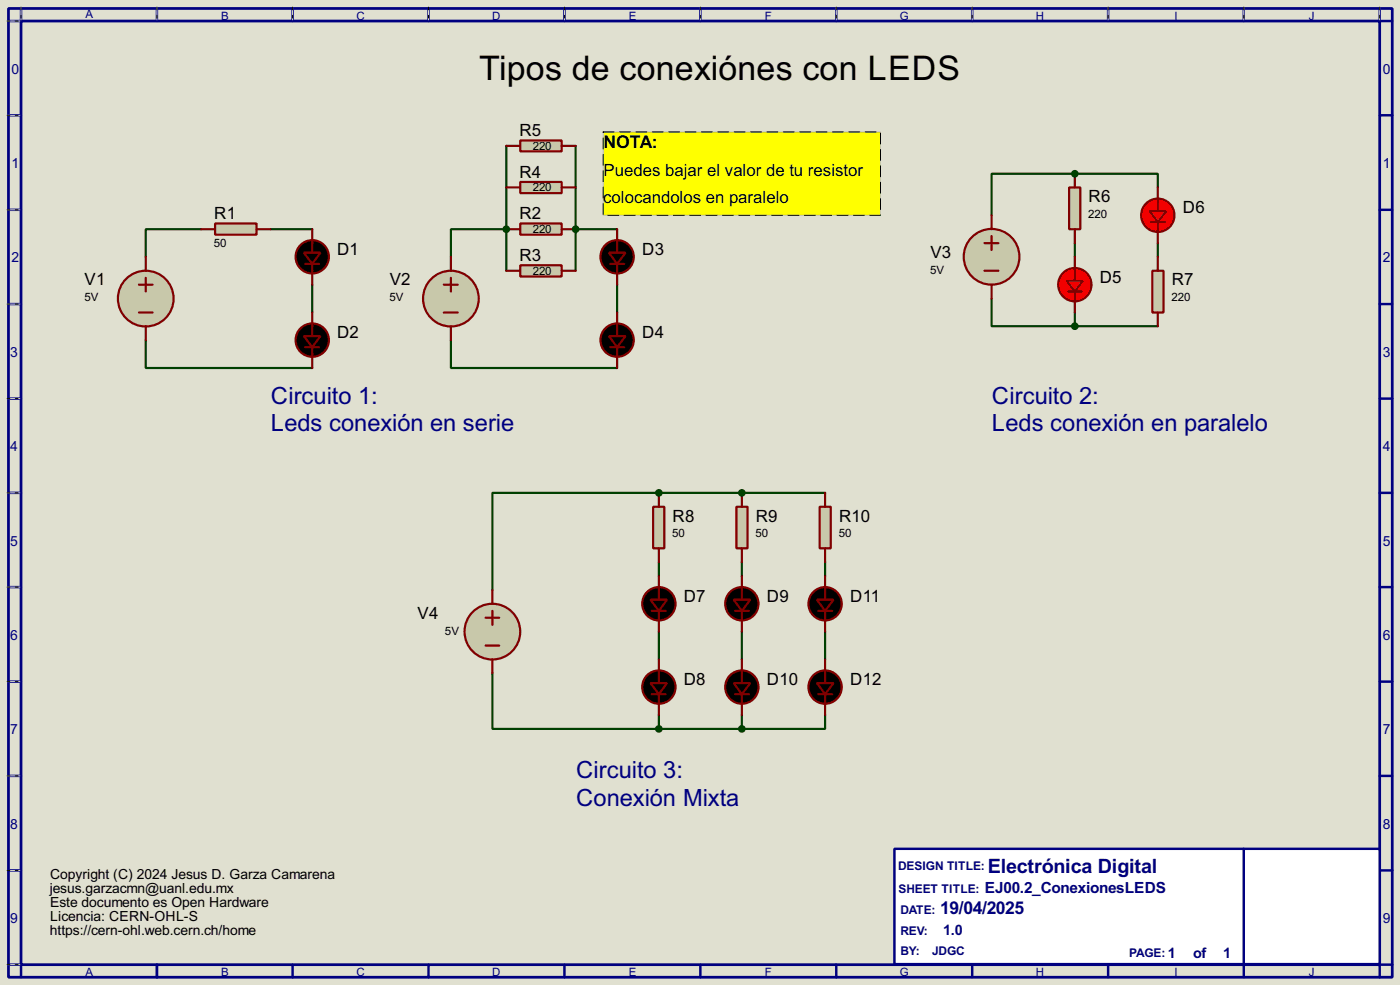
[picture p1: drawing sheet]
<svg xmlns="http://www.w3.org/2000/svg" width="256mm" height="180mm" viewBox="0 0 256 180" stroke-linecap="round" stroke-linejoin="round" font-family="sans-serif">
<path d="M0 0h256.5v180.3h-256.5z" fill="#e0e0d0"/>
<path d="M1.6 1.6h253.5v177.3h-253.5zM3.9 3.9h248.9v172.7h-248.9z" fill="none" stroke="#000080" stroke-width=".5"/>
<g fill="none" stroke="#000080" stroke-width=".45">
<path d="M3.9 1.6v2.3h-2.3M28.8 1.6v2.3M53.6 1.6v2.3M78.5 1.6v2.3M103.4 1.6v2.3M128.3 1.6v2.3M153.2 1.6v2.3M178.1 1.6v2.3M203 1.6v2.3M227.9 1.6v2.3M252.8 1.6v2.3h2.3M1.6 21.1h2.3"/>
<path d="M1.6 38.4h2.3M252.8 21.1h2.3M252.8 38.4h2.3M1.6 55.7h2.3M252.8 55.7h2.3M1.6 73h2.3M252.8 73h2.3M1.6 90.2h2.3M252.8 90.2h2.3M1.6 107.5h2.3M252.8 107.5h2.3M1.6 124.8h2.3"/>
<path d="M252.8 124.8h2.3M1.6 142h2.3M1.6 159.3h2.3M252.8 142h2.3M252.8 159.3h2.3M1.6 176.6h2.3v2.3M28.8 176.6v2.3M53.6 176.6v2.3M78.5 176.6v2.3M103.4 176.6v2.3M128.3 176.6v2.3M153.2 176.6v2.3"/>
<path d="M178.1 176.6v2.3M203 176.6v2.3M227.9 176.6v2.3M255.1 176.6h-2.3v2.3"/>
</g>
<g fill="none" stroke="#e0e0d0" stroke-width=".18">
<path d="M1.3 3.9h2.3M3.9 1.3v2.3M28.8 1.3v2.3M53.6 1.3v2.3M78.5 1.3v2.3M103.4 1.3v2.3M128.3 1.3v2.3M153.2 1.3v2.3M178.1 1.3v2.3M203 1.3v2.3M227.9 1.3v2.3M252.8 1.3v2.3"/>
<path d="M1.3 21.1h2.3M1.3 38.4h2.3M1.3 55.7h2.3M1.3 73h2.3M1.3 90.2h2.3M1.3 107.5h2.3M1.3 124.8h2.3M1.3 142h2.3M1.3 159.3h2.3M1.3 176.6h2.3"/>
</g>
<g fill="none" stroke="#000" stroke-width=".18" stroke-dasharray=".5 1">
<path d="M1.3 3.9h2.3M3.9 1.3v2.3M28.8 1.3v2.3M53.6 1.3v2.3M78.5 1.3v2.3M103.4 1.3v2.3M128.3 1.3v2.3M153.2 1.3v2.3M178.1 1.3v2.3M203 1.3v2.3M227.9 1.3v2.3M252.8 1.3v2.3"/>
<path d="M1.3 21.1h2.3M1.3 38.4h2.3M1.3 55.7h2.3M1.3 73h2.3M1.3 90.2h2.3M1.3 107.5h2.3M1.3 124.8h2.3M1.3 142h2.3M1.3 159.3h2.3M1.3 176.6h2.3"/>
</g>
<path d="M163.9 155.4h88.9v21.1h-88.9z" fill="#fff" stroke="#000080" stroke-width=".45"/>
<path d="M227.9 155.4v21.1" fill="none" stroke="#000080" stroke-width=".45"/>
<path d="M196.9 31.8h-15.2v7.6M36.9 42h-10.2v5M49.6 42h7.6M57.2 52.1v5.1M181.7 54.7v5h15.2M196.9 44.5v2.5M196.9 57.2v2.5M196.9 59.7h15.2M212.1 44.5v2.5M26.7 62.3v5.1h30.5" fill="none" stroke="#004000" stroke-width=".4"/>
<circle cx="196.9" cy="31.8" r=".2" fill="#004000"/>
<path d="M196.9 31.8h15.2v2.5M120.7 90.2h-30.5v17.8M120.7 115.6v5.1" fill="none" stroke="#004000" stroke-width=".4"/>
<circle cx="120.7" cy="90.2" r=".2" fill="#004000"/>
<path d="M120.7 90.2h15.2" fill="none" stroke="#004000" stroke-width=".4"/>
<circle cx="135.9" cy="90.2" r=".2" fill="#004000"/>
<path d="M105.5 42h7.6M113.1 52.1v5.1M82.6 62.3v5.1h30.5M135.9 90.2h15.3" fill="none" stroke="#004000" stroke-width=".4"/>
<circle cx="105.5" cy="42" r=".2" fill="#004000"/>
<path d="M92.8 42h-10.2v5" fill="none" stroke="#004000" stroke-width=".4"/>
<circle cx="92.8" cy="42" r=".2" fill="#004000"/>
<path d="M92.8 26.7v22.9M105.5 26.7v22.9M120.7 102.9v2.6M135.9 102.9v2.6M135.9 115.6v5.1M151.2 102.9v2.6M151.2 115.6v5.1M90.2 123.2v10.2h30.5M120.7 130.9v2.5M120.7 133.4h15.2M135.9 130.9v2.5M151.2 130.9v2.5h-15.3" fill="none" stroke="#004000" stroke-width=".4"/>
<circle cx="26.7" cy="54.7" r="5.1" fill="#c8c8aa" stroke="#800000" stroke-width=".4"/>
<path d="M25.5 52.1h2.5M25.5 57.2h2.5M26.7 47v2.6M26.7 50.9v2.5M26.7 59.7v2.6" fill="none" stroke="#800000" stroke-width=".4"/>
<path d="M39.4 40.9h7.6v2.1h-7.6z" fill="#c8c8aa" stroke="#800000" stroke-width=".4"/>
<path d="M36.9 42h2.5M47 42h2.6M55.9 48.3h2.6M57.2 42v4.3M57.2 48.3v3.8M57.2 57.2v4.3M55.9 63.6h2.6M57.2 63.6v3.8" fill="none" stroke="#800000" stroke-width=".4"/>
<g fill="#000" stroke="#800000" stroke-width=".4">
<path d="M55.7 46.3h3l-1.5 2zM55.7 61.5h3l-1.5 2.1z"/>
<circle cx="57.2" cy="47" r="3.1"/>
<circle cx="57.2" cy="62.3" r="3.1"/>
</g>
<circle cx="181.6" cy="47" r="5.1" fill="#c8c8aa" stroke="#800000" stroke-width=".4"/>
<path d="M181.7 39.4v2.6M180.4 44.5h2.5M180.4 49.6h2.5M181.7 43.2v2.6M181.7 52.1v2.6" fill="none" stroke="#800000" stroke-width=".4"/>
<path d="M195.9 34.3h2v7.7h-2z" fill="#c8c8aa" stroke="#800000" stroke-width=".4"/>
<path d="M196.9 31.8v2.5M196.9 42v2.5" fill="none" stroke="#800000" stroke-width=".4"/>
<circle cx="196.9" cy="52.1" r="3.1" fill="#f00" stroke="#800000" stroke-width=".4"/>
<path d="M195.6 53.4h2.6M196.9 49.1v2.3M196.9 53.4v1.8" fill="none" stroke="#800000" stroke-width=".4"/>
<path d="M195.4 51.4h3l-1.5 2z" fill="#ff2b2b" stroke="#800000" stroke-width=".4"/>
<path d="M196.9 47v2.6M196.9 54.7v2.5" fill="none" stroke="#800000" stroke-width=".4"/>
<circle cx="212.1" cy="39.4" r="3.1" fill="#f00" stroke="#800000" stroke-width=".4"/>
<path d="M212.1 36.4v2.3M210.9 40.7h2.5M212.1 40.7v1.8" fill="none" stroke="#800000" stroke-width=".4"/>
<path d="M210.6 38.7h3.1l-1.6 2z" fill="#ff2b2b" stroke="#800000" stroke-width=".4"/>
<path d="M212.1 34.3v2.6M212.1 42v2.5" fill="none" stroke="#800000" stroke-width=".4"/>
<circle cx="196.9" cy="59.7" r=".5" fill="#004000" stroke="#004000" stroke-width=".4"/>
<path d="M211.1 49.6h2.1v7.6h-2.1z" fill="#c8c8aa" stroke="#800000" stroke-width=".4"/>
<path d="M212.1 47v2.6M212.1 57.2v2.5" fill="none" stroke="#800000" stroke-width=".4"/>
<circle cx="196.9" cy="31.8" r=".5" fill="#004000" stroke="#004000" stroke-width=".4"/>
<circle cx="90.2" cy="115.6" r="5.1" fill="#c8c8aa" stroke="#800000" stroke-width=".4"/>
<path d="M89 113.1h2.5M89 118.2h2.5M90.2 108v2.5M90.2 111.8v2.6M90.2 120.7v2.5" fill="none" stroke="#800000" stroke-width=".4"/>
<path d="M119.7 92.8h2v7.6h-2z" fill="#c8c8aa" stroke="#800000" stroke-width=".4"/>
<path d="M120.7 90.2v2.6M120.7 100.4v2.5" fill="none" stroke="#800000" stroke-width=".4"/>
<path d="M134.9 92.8h2.1v7.6h-2.1z" fill="#c8c8aa" stroke="#800000" stroke-width=".4"/>
<path d="M135.9 90.2v2.6M119.4 111.8h2.6M120.7 105.5v4.3M120.7 111.8v3.8M135.9 100.4v2.5M119.4 127.1h2.6M120.7 120.7v4.3M120.7 127.1v3.8" fill="none" stroke="#800000" stroke-width=".4"/>
<g fill="#000" stroke="#800000" stroke-width=".4">
<path d="M119.2 109.8h3l-1.5 2zM119.2 125h3l-1.5 2.1z"/>
<circle cx="120.7" cy="110.5" r="3.1"/>
<circle cx="120.7" cy="125.8" r="3.1"/>
</g>
<path d="M150.2 92.8h2v7.6h-2z" fill="#c8c8aa" stroke="#800000" stroke-width=".4"/>
<path d="M151.2 90.2v2.6M151.2 100.4v2.5" fill="none" stroke="#800000" stroke-width=".4"/>
<g fill="#004000" stroke="#004000" stroke-width=".4">
<circle cx="120.7" cy="90.2" r=".5"/>
<circle cx="135.9" cy="90.2" r=".5"/>
</g>
<circle cx="82.6" cy="54.7" r="5.1" fill="#c8c8aa" stroke="#800000" stroke-width=".4"/>
<path d="M81.3 52.1h2.6M81.3 57.2h2.6M82.6 47v2.6M82.6 50.9v2.5M82.6 59.7v2.6" fill="none" stroke="#800000" stroke-width=".4"/>
<path d="M95.3 40.9h7.6v2.1h-7.6z" fill="#c8c8aa" stroke="#800000" stroke-width=".4"/>
<path d="M92.8 42h2.5M102.9 42h2.6M111.8 48.3h2.6M113.1 42v4.3M113.1 48.3v3.8M113.1 57.2v4.3M111.8 63.6h2.6M113.1 63.6v3.8" fill="none" stroke="#800000" stroke-width=".4"/>
<g fill="#000" stroke="#800000" stroke-width=".4">
<path d="M111.6 46.3h3l-1.5 2zM111.6 61.5h3l-1.5 2.1z"/>
<circle cx="113" cy="47" r="3.1"/>
<circle cx="113" cy="62.3" r="3.1"/>
</g>
<path d="M95.3 48.6h7.6v2h-7.6z" fill="#c8c8aa" stroke="#800000" stroke-width=".4"/>
<path d="M92.8 49.6h2.5M102.9 49.6h2.6" fill="none" stroke="#800000" stroke-width=".4"/>
<g fill="#004000" stroke="#004000" stroke-width=".4">
<circle cx="105.4" cy="42" r=".5"/>
<circle cx="92.7" cy="42" r=".5"/>
</g>
<path d="M95.3 33.3h7.6v2.1h-7.6z" fill="#c8c8aa" stroke="#800000" stroke-width=".4"/>
<path d="M92.8 34.3h2.5M102.9 34.3h2.6" fill="none" stroke="#800000" stroke-width=".4"/>
<path d="M95.3 25.7h7.6v2h-7.6z" fill="#c8c8aa" stroke="#800000" stroke-width=".4"/>
<path d="M92.8 26.7h2.5M102.9 26.7h2.6" fill="none" stroke="#800000" stroke-width=".4"/>
<path d="M110.5 24.2h50.8v15.2h-50.8z" fill-rule="evenodd" fill="#c8c8aa"/>
<path d="M110.5 24.2h50.8v15.2h-50.8z" fill-rule="evenodd" fill="#ff0"/>
<path d="M110.5 24.2h50.8v15.2h-50.8z" fill="none" stroke="#c8c8aa" stroke-width=".18"/>
<path d="M110.5 24.2h50.8v15.2h-50.8z" fill="none" stroke="#000" stroke-width=".18" stroke-dasharray="2 1"/>
<g fill="#000" stroke="#800000" stroke-width=".4">
<path d="M134.4 109.8h3.1l-1.6 2zM149.7 109.8h3l-1.5 2zM134.4 125h3.1l-1.6 2.1zM149.7 125h3l-1.5 2.1z"/>
<circle cx="135.9" cy="110.5" r="3.1"/>
<circle cx="151.1" cy="110.5" r="3.1"/>
<circle cx="135.9" cy="125.8" r="3.1"/>
<circle cx="151.1" cy="125.8" r="3.1"/>
</g>
<path d="M134.7 111.8h2.5M135.9 105.5v4.3M135.9 111.8v3.8M149.9 111.8h2.6M151.2 105.5v4.3M151.2 111.8v3.8M134.7 127.1h2.5M135.9 120.7v4.3M135.9 127.1v3.8M149.9 127.1h2.6M151.2 120.7v4.3M151.2 127.1v3.8" fill="none" stroke="#800000" stroke-width=".4"/>
<g fill="#004000" stroke="#004000" stroke-width=".4">
<circle cx="120.7" cy="133.4" r=".5"/>
<circle cx="135.9" cy="133.4" r=".5"/>
</g>
<text font-size="7" x="87.8" y="14.6">Tipos de conexiónes con LEDS</text>
<g font-size="4.9" fill="#000080">
<text x="49.6" y="73.9">Circuito 1:</text>
<text x="181.7" y="73.9">Circuito 2:</text>
<text x="49.6" y="79">Leds conexión en serie</text>
<text x="181.7" y="79">Leds conexión en paralelo</text>
<text x="105.5" y="142.5">Circuito 3:</text>
<text x="105.5" y="147.6">Conexión Mixta</text>
</g>
<text font-size="4.1" fill="#000080" x="181" y="159.7">Electrónica Digital</text>
<text font-size="3.6" x="110.6" y="27.1">NOTA:</text>
<text font-size="3.6" fill="#000080" x="172.3" y="167.4">19/04/2025</text>
<g font-size="3.5">
<text x="95.2" y="24.9">R5</text>
<text x="95.2" y="32.5">R4</text>
<text x="110.6" y="32.1">Puedes bajar el valor de tu resistor</text>
<text x="39.3" y="40.1">R1</text>
<text x="95.2" y="40.1">R2</text>
<text x="110.5" y="37.2">colocandolos en paralelo</text>
<text x="199.4" y="37">R6</text>
<text x="216.7" y="39.1">D6</text>
<text x="61.8" y="46.6">D1</text>
<text x="95.2" y="47.8">R3</text>
<text x="117.7" y="46.6">D3</text>
<text x="170.5" y="47.2">V3</text>
<text x="15.5" y="52.2">V1</text>
<text x="71.4" y="52.2">V2</text>
<text x="201.5" y="51.8">D5</text>
<text x="214.7" y="52.2">R7</text>
<text x="61.8" y="61.9">D2</text>
<text x="117.7" y="61.9">D4</text>
<text x="123.2" y="95.5">R8</text>
<text x="138.5" y="95.5">R9</text>
<text x="153.7" y="95.5">R10</text>
<text x="76.5" y="113.2">V4</text>
<text x="125.3" y="110.2">D7</text>
<text x="140.5" y="110.2">D9</text>
<text x="155.8" y="110.2">D11</text>
<text x="125.3" y="125.4">D8</text>
<text x="140.5" y="125.4">D10</text>
<text x="155.8" y="125.4">D12</text>
</g>
<text font-size="3.2" fill="#000080" x="180.4" y="163.5">EJ00.2_ConexionesLEDS</text>
<g font-size="3" fill="#000080">
<text x="172.8" y="171.1">1.0</text>
<text x="214" y="175.4">1</text>
<text x="218.6" y="175.4">of</text>
<text x="224.1" y="175.4">1</text>
</g>
<g font-size="2.9" fill="#000080">
<text x="2.1" y="13.5">0</text>
<text x="253.4" y="13.5">0</text>
<text x="2.1" y="30.7">1</text>
<text x="253.4" y="30.7">1</text>
<text x="2.1" y="48">2</text>
<text x="253.4" y="48">2</text>
<text x="1.9" y="65.3">3</text>
<text x="253.4" y="65.3">3</text>
<text x="1.9" y="82.5">4</text>
<text x="253.4" y="82.5">4</text>
<text x="1.9" y="99.9">5</text>
<text x="253.4" y="99.9">5</text>
<text x="1.9" y="117.1">6</text>
<text x="253.4" y="117.1">6</text>
<text x="1.9" y="134.4">7</text>
<text x="253.4" y="134.4">7</text>
<text x="1.9" y="151.7">8</text>
<text x="253.4" y="151.7">8</text>
<text x="1.9" y="168.9">9</text>
<text x="253.4" y="168.9">9</text>
</g>
<g font-size="2.9">
<text x="9.2" y="161">Copyright (C) 2024 Jesus D. Garza Camarena</text>
<text x="9.2" y="163.5">jesus.garzacmn@uanl.edu.mx</text>
<text x="9.2" y="166">Este documento es Open Hardware</text>
<text x="9.2" y="171.1">https://cern-ohl.web.cern.ch/home</text>
<text x="9.2" y="168.6">Licencia: CERN-OHL-S</text>
</g>
<g font-size="2.5" fill="#000080">
<text x="164.5" y="159.2">DESIGN TITLE:</text>
<text x="164.6" y="163.5">SHEET TITLE:</text>
<text x="164.9" y="167.4">DATE:</text>
<text x="164.9" y="171.2">REV:</text>
<text x="164.9" y="174.7">BY:</text>
<text x="170.7" y="174.7">JDGC</text>
<text x="206.8" y="175.2">PAGE:</text>
</g>
<g font-size="2.4" fill="#000080">
<text x="15.6" y="3.4">A</text>
<text x="40.5" y="3.6">B</text>
<text x="65.3" y="3.6">C</text>
<text x="90.2" y="3.6">D</text>
<text x="115.2" y="3.6">E</text>
<text x="140.1" y="3.6">F</text>
<text x="164.8" y="3.6">G</text>
<text x="189.8" y="3.6">H</text>
<text x="215.1" y="3.6">I</text>
<text x="239.8" y="3.6">J</text>
<text x="15.6" y="178.7">A</text>
<text x="40.5" y="178.7">B</text>
<text x="65.3" y="178.7">C</text>
<text x="90.2" y="178.7">D</text>
<text x="115.2" y="178.7">E</text>
<text x="140.1" y="178.7">F</text>
<text x="164.8" y="178.7">G</text>
<text x="189.8" y="178.7">H</text>
<text x="215.1" y="178.7">I</text>
<text x="239.8" y="178.7">J</text>
</g>
<g font-size="2.4">
<text x="97.6" y="27.4">220</text>
<text x="97.6" y="35">220</text>
<text x="199.4" y="40">220</text>
<text x="39.2" y="45.2">50</text>
<text x="97.6" y="42.6">220</text>
<text x="97.6" y="50.3">220</text>
<text x="170.4" y="50.1">5V</text>
<text x="15.5" y="55.2">5V</text>
<text x="71.4" y="55.2">5V</text>
<text x="214.6" y="55.2">220</text>
<text x="123.2" y="98.4">50</text>
<text x="138.4" y="98.4">50</text>
<text x="153.7" y="98.4">50</text>
<text x="81.5" y="116.2">5V</text>
</g>
</svg>
